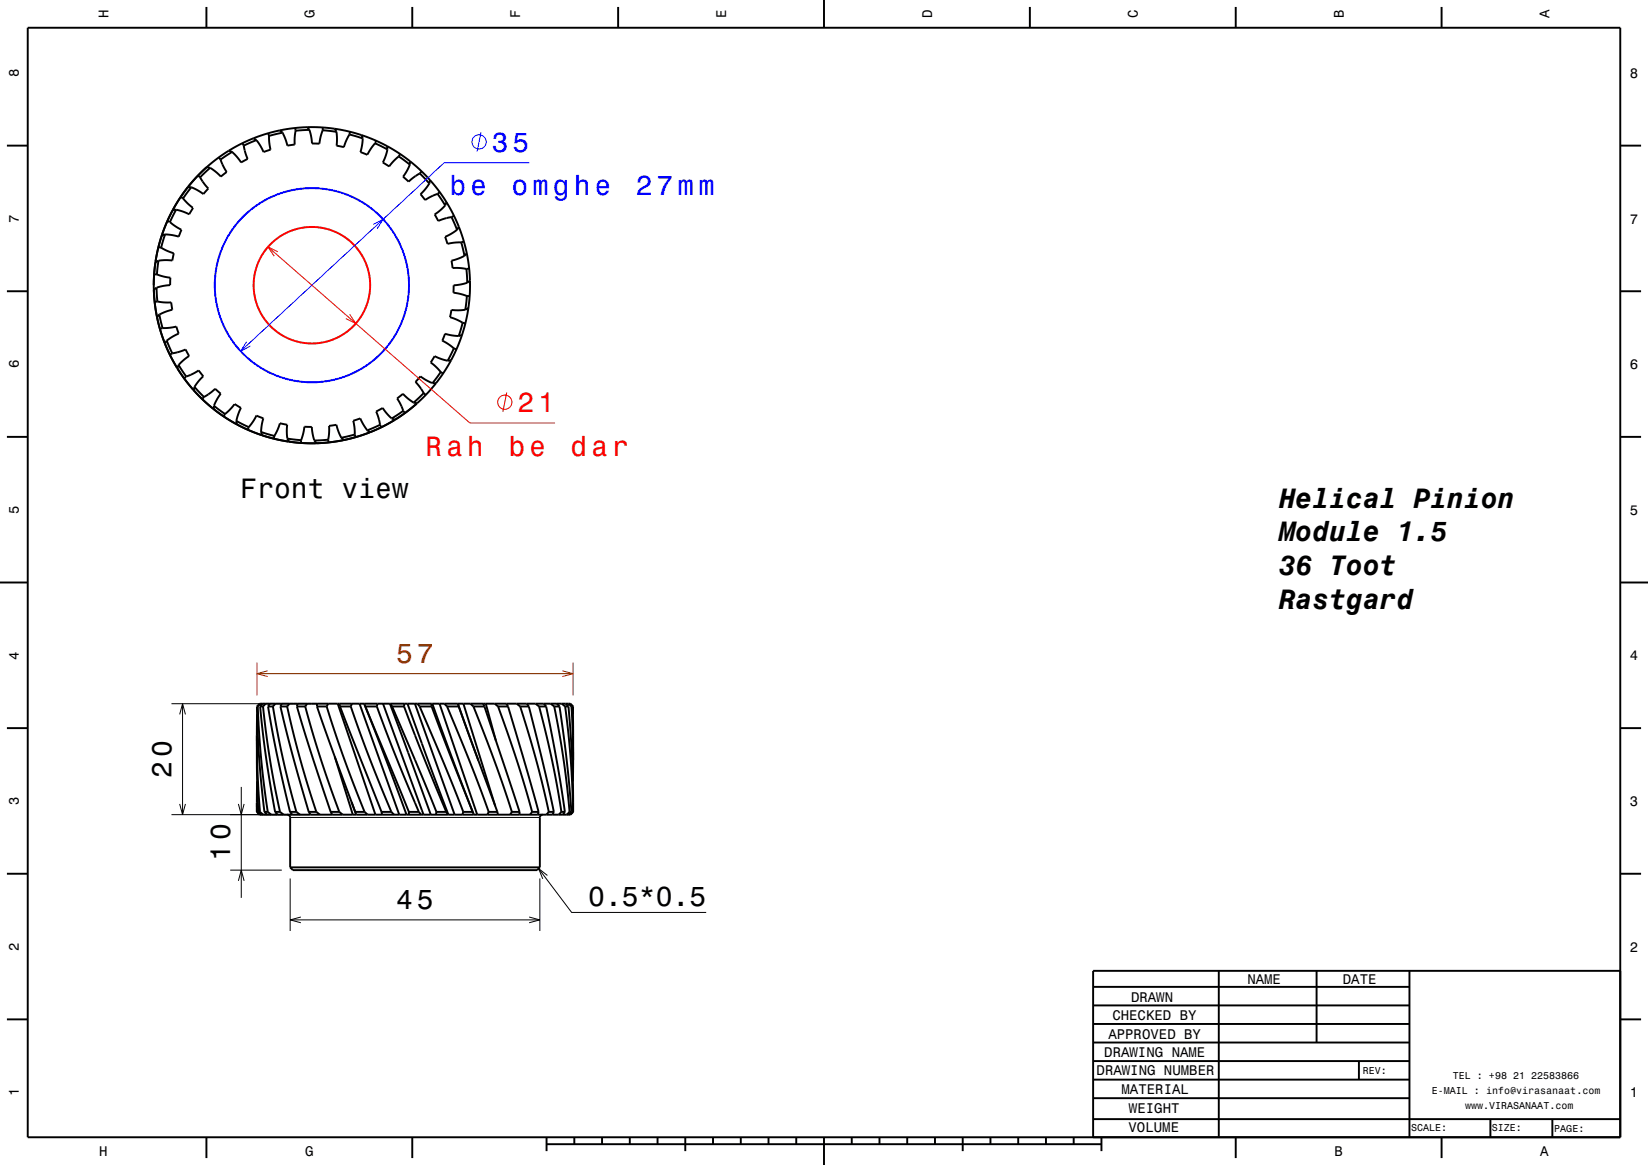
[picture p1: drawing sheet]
<svg xmlns="http://www.w3.org/2000/svg" width="297mm" height="210mm" viewBox="0 0 297 210" stroke-linecap="round" stroke-linejoin="round" font-family="sans-serif">
<g fill="none" stroke="#000" stroke-width=".18">
<path d="M30.9 126.8h26.2M32.4 128.8l.5-2 .5 2M32.9 126.8v20.1M30.9 146.9h24.7M32.4 144.9l.5 2 .5-2M41.5 156.8h9.3M43 144.9l.5 2 .5-2M43 158.8l.5-2 .5 2M43.5 141.8v20.1M52.3 158.4v9.4M52.3 147.4h45M97.1 156.6l5.9 7.9h24.3"/>
<path d="M97.3 158.4v9.4M98.6 157.8l-1.5-1.2 .7 1.8M52.3 165.8h45M54.2 165.3l-1.9 .5 1.9 .5M95.4 165.3l1.9 .5-1.9 .5"/>
</g>
<path d="M46.3 119.4v5.9M103.3 119.4v5.9M46.3 121.4h57M48.2 120.9l-1.9 .5 1.9 .6M101.3 120.9l2 .5-2 .6" fill="none" stroke="#804000" stroke-width=".18"/>
<circle cx="56.2" cy="51.4" r="10.5" fill="none" stroke="#f00" stroke-width=".35"/>
<circle cx="56.2" cy="51.4" r="17.5" fill="none" stroke="#00f" stroke-width=".35"/>
<g fill="none" stroke="#000" stroke-width=".35">
<path d="M5 5h287v200h-287zM37.2 1.3v3.7M74.3 1.3v3.7M111.4 1.3v3.7M148.5 0v5M185.6 1.3v3.7M222.7 1.3v3.7M259.8 1.3v3.7M1.2 26.3h3.8M30.2 39.8l.4 .2M31.7 37.8h-.2a.5 .5 0 0 0-.6 .5l-1.8 4.2-.6 2.4-.5 2.2M31.7 37.8l-1.1 2.2"/>
<path d="M32.6 35.5l.4 .3M33 35.8l1.8 1.7-.7 1.1-2.4-.8M34.5 33.8l-.3-.1a.5 .5 0 0 0-.7 .4l-1.3 1.9-1.2 2.1-1.8 4.2M34.5 33.8l-1.5 2M35.7 31.6l.4 .4M36.1 32l1.4 2-.8 1-2.2-1.2M37.9 30.3l-.3-.1a.5 .5 0 0 0-.7 .3l-1.6 1.6-1.6 1.9-1.3 1.8-1.2 2M37.9 30.3l-1.8 1.7M39.4 28.4l.3 .4M39.7 28.8l1.1 2.2-1 .8-1.9-1.5M41.2 27.2l-3.6 2.6-1.8 1.7-1.9 2.1M41.2 27.2l.6 .2"/>
<path d="M41.8 27.4l-2.1 1.4M43.7 25.8l.2 .5M43.9 26.3l.7 2.3-1.1 .7-1.7-1.9M45.7 24.9l-2.5 1.2-2 1.1M45.7 24.9l.5 .4M46.2 25.3l-2.3 1M48.3 24l.2 .5M48.5 24.5l.3 2.5-1.3 .4-1.3-2.1M50.4 23.5l.5 .4M50.4 23.5l-2.4 .6-2.3 .8M50.9 23.9l-2.4 .6M53.2 23.1l.1 .5"/>
<path d="M53.3 23.6l-.2 2.5-1.3 .2-.9-2.4M55.4 22.9l2.4 .1 2.5 .2M55.4 22.9l.4 .5M55.4 22.9l-2.5 .2-2.5 .4M55.8 23.4l.4 2.5h1.4l.6-2.4M55.8 23.4l-2.5 .2M58.2 23.5l2.4 .3M58.2 23v.5M60.3 23.2l2.5 .5 2.4 .7M60.3 23.2l.3 .6M60.6 23.8l.1 2.5 1.3 .2 1-2.3M63 24.2l2.4 .8"/>
<path d="M63.1 23.8l-.1 .4M65.2 24.4l2 .7 2.5 1.2M65.2 24.4l.2 .6M65.4 25l-.4 2.4 1.2 .5 1.4-2.1M67.6 25.8l2.2 1.1M67.8 25.4l-.2 .4M69.7 26.3l2.2 1.3 2 1.5M69.7 26.3l.1 .6M69.8 26.9l-.8 2.4 1.1 .7 1.8-1.8M71.9 28.2l2 1.5M72.1 27.8l-.2 .4M73.9 29.7l-1.3 2.2 1 .8 2.1-1.4"/>
<path d="M73.9 29.1l1.7 1.4 1.9 2M73.9 29.1v.6M75.7 31.3l1.7 1.8M76 30.9l-.3 .4M77.4 33.1l-1.6 1.9 .8 1.1 2.3-1.2M77.5 32.5l1.4 1.7 1.6 2.2M77.5 32.5l-.1 .6M78.9 34.9l1.3 2.1M79.3 34.6l-.4 .3M80.2 37l-1.9 1.7 .7 1.1 2.4-.7M80.5 36.4l1.2 2.2 1 2.3M80.5 36.4l-.3 .6"/>
<path d="M81.4 39.1l1 2.3M81.8 38.9l-.4 .2M292 26.3h3.8M1.2 52.5h3.8M27.8 49.4l.5 .1M28.2 51.9l-.2 .1a.5 .5 0 0 0-.3 .8l.3 2.4 .4 2.3 1.3 4.3M28.2 51.9l.2 2.4M28.3 49.5l2.4 .6v1.3l-2.5 .5M28.4 54.3l2.5 .2 .1 1.3-2.3 .9M28.4 54.3l-.5 .1M28.6 44.5l.4 .1M28.6 47l-.3 .1a.49 .49 0 0 0-.4 .7l-.2 4.5 .2 2.5 .4 2.2"/>
<path d="M28.6 47l-.3 2.5M28.7 56.7l-.2 .2a.5 .5 0 0 0-.1 .8l1.3 4.3 1.1 2.2 1.1 2.1M28.7 56.7l.6 2.4M29 44.6l2.3 1-.2 1.4h-2.5M29.3 59.1l2.5-.2 .4 1.2-2.1 1.3M29.3 59.1l-.5 .2M29.7 42.3h-.2a.5 .5 0 0 0-.5 .6l-1 4.4-.3 4.1M29.7 42.3l-.7 2.3M30.6 40l2.1 1.4-.5 1.3-2.5-.4M82.4 41.4l-2.2 1.3 .4 1.3 2.5-.3M82.7 40.9l.8 2.3 .6 2.4M82.7 40.9l-.3 .5"/>
<path d="M83.1 43.7l.6 2.4M83.4 58.2l.5 .1M83.4 58.2l-.7 2.4M83.6 43.5l-.5 .2M83.7 46.1l-2.3 .9 .2 1.3 2.5 .2M83.9 55.8l-2.6 .2-.2 1.2 2.3 1M84.1 48.5l.1 2.5M84.1 45.6l.4 2.5 .2 2.5M84.1 45.6l-.4 .5M84.1 53.4h.5M84.1 53.4l-.2 2.4M84.2 51l-2.4 .4-.1 1.4 2.4 .6"/>
<path d="M84.4 55.5l-.5 .3M84.4 55.5l-.5 2.5-.6 2.4M84.6 48.4l-.5 .1M84.7 50.6v2.4l-.3 2.5M84.7 50.6l-.5 .4M292 52.5h3.8M1.2 78.8h3.8M30.1 61.4l-.2 .2a.5 .5 0 0 0 0 .8l1 2 1.2 2.2 1.4 2.1 1.3 1.6M30.1 61.4l.9 2.3M31 63.7l2.4-.7 .7 1.2-1.9 1.6M31 63.7l-.4 .2M32.2 65.8l-.1 .2a.5 .5 0 0 0 .1 .8l2.7 3.6 1.6 1.6 1.9 1.7"/>
<path d="M32.2 65.8l1.4 2.1M33.6 67.9l2.2-1.1 .8 1-1.6 1.9M33.6 67.9l-.4 .3M35 69.7v.3a.5 .5 0 0 0 .3 .7l1.7 1.8 1.8 1.4 2 1.5 1.8 1M35 69.7l1.8 1.9M36.8 71.6l2-1.5 1 .9-1.2 2.1M36.8 71.6l-.4 .3M38.6 73.1l-.1 .3a.5 .5 0 0 0 .4 .7l3.8 2.4 2 1 2.4 .9M38.6 73.1l2 1.5M40.6 74.6l1.7-1.8 1.1 .7-.8 2.4M40.6 74.6l-.3 .4M42.6 75.9v.2a.5 .5 0 0 0 .5 .6l2.1 1 2.3 .9 2.2 .6 2.2 .4"/>
<path d="M42.6 75.9l2.2 1.1M44.8 77l1.4-2.1 1.3 .5-.5 2.5M44.8 77l-.2 .5M47 77.9l.1 .2a.5 .5 0 0 0 .6 .5l4.4 1 2.5 .3h2.3M47 77.9l2.4 .7M49.4 78.6l1-2.3 1.4 .3v2.5M49.4 78.6l-.1 .5M51.8 79.1l.1 .2a.5 .5 0 0 0 .7 .4l4.5 .2 2.5-.2 2.2-.3M51.8 79.1l2.5 .2M54.3 79.3l.6-2.4 1.3 .1 .5 2.4M54.3 79.3l-.1 .5M59.1 79.3l.1 .5"/>
<path d="M59.1 79.3l-2.4 .1M61.5 78.9l-.9-2.3-1.3 .2-.2 2.5M63.9 78.3l.2 .5M63.9 78.3l-2.4 .6M66.2 77.6l-1.3-2.2-1.2 .4 .2 2.5M66.6 77.9l-2.2 .8-2.1 .6-2.3 .4-2.5 .2a.63 .63 0 0 1-.8-.5M68.5 76.6l.2 .4M68.5 76.6l-2.3 1M70.6 75.4l-1.6-1.9-1.2 .7 .7 2.4M71.1 75.7l-2.1 1.2-2.2 1-4.3 1.3a.63 .63 0 0 1-1-.3M72.7 74.1l.3 .4M72.7 74.1l-2.1 1.3"/>
<path d="M74.5 72.6l-1.9-1.6-1 .8 1.1 2.3M74.5 72.6l.7 .1M75.1 72.8l-2 1.6-1.7 1.1-2.2 1.3-2 .9a.63 .63 0 0 1-1-.1M75.2 72.7l-3.6 2.7a.63 .63 0 0 1-1 0M76.4 70.9l.3 .3M76.4 70.9l-1.9 1.7M77.9 69.1l-2.1-1.3-.9 1 1.5 2.1M77.9 69.1h.7M78.6 69.1l-1.6 1.9-1.8 1.7M79.4 67.1l.4 .2M79.4 67.1l-1.5 2M80.7 65l-2.4-.8-.7 1.1 1.8 1.8"/>
<path d="M81.3 64.9l-1.3 2.2-1.4 2M81.3 64.9l-.6 .1M81.8 62.8l.5 .2M81.8 62.8l-1.1 2.2M82.7 60.6l-2.5-.4-.5 1.2 2.1 1.4M83.3 60.4l-1 2.5-1 2M83.3 60.4l-.6 .2M292 78.8h3.8M0 105h5M292 105h5M1.2 131.3h3.8M46.3 132.5v7.5l.3 6.3"/>
<path d="M46.3 132.5a161.3 161.3 0 0 0 .6 13.8M46.3 127.3l.5-.5h56l.5 .5v1.5M46.3 127.3a173.4 173.4 0 0 0 1.4 19M46.3 127.3h.2M46.3 128.8v3.7M46.5 127.3a163.1 163.1 0 0 0 1.8 19M46.9 127.3a198.1 198.1 0 0 0 2.7 19M46.9 127.3h.5M46.9 126.8l-.4 .5M47.3 126.8l-.4 .5M47.4 127.3a159.8 159.8 0 0 0 3.1 19M47.9 126.8l-.5 .5"/>
<path d="M48.3 127.3l1.5 8.4 2.5 10.6M48.3 127.3h.9M48.6 126.8l-.3 .5M49.2 127.3a167.6 167.6 0 0 0 4.2 19M49.6 126.8l-.4 .5M50.5 127.3l2.2 8.8 2.9 10.2M50.5 127.3h1.2M50.8 126.8l-.3 .5M51.7 127.3a179.5 179.5 0 0 0 5.3 19M52.1 126.8l-.4 .5M53.5 127.3l2.2 7.4 3.9 11.6M53.5 127.3h1.5"/>
<path d="M53.6 126.8l-.1 .5M55 127.3a197.2 197.2 0 0 0 6.1 19M55.3 126.8l-.3 .5M57.1 127.3l6.3 17.3M57.1 127.3h1.8M57.1 126.8v.5M58.9 127.3a227.4 227.4 0 0 0 6.8 19M59.1 126.8l-.2 .5M60.3 136.4l3.3 10.5M60.9 126.8l6.8 20.1M61.2 126.8l.1 .5M61.3 127.3l7.5 19"/>
<path d="M61.3 127.3h1.9M63.2 127.3a272.8 272.8 0 0 0 7.3 19M63.4 126.8l-.2 .5M64.8 126.8l7.1 20.1M65.6 126.8l.1 .2M65.7 127l.1 .3M65.7 127l7.6 19.9M65.8 127.3l7.9 19M65.8 127.3h2.1M67.9 127.3l3 8 4.6 11M68 126.8l-.1 .5M69 126.8l7.3 20.1"/>
<path d="M70.3 126.8l7.3 20.1M70.4 126.8l.3 .5M70.7 127.3l7.9 19M70.7 127.3h2.1M72.8 127.3l3 7.8 4.6 11.2M72.8 126.8v.5M73.4 126.8l7.4 20.1M74.8 126.8l7.1 20.1M75.2 126.8l.4 .5M75.6 127.3l4.3 10 3.6 9M75.6 127.3h2.2M77.7 126.8l.1 .5"/>
<path d="M77.8 127.3l7.4 19M77.9 126.8l7.4 19.8M79.2 126.8l6.8 20.1M80.1 126.8l.5 .5M80.6 127.3a331.6 331.6 0 0 1 7.5 19M80.6 127.3h2.1M82.7 127.3l3.5 9.8M82.7 127.3l-.2-.5 3.7 10.3M83.5 126.8l5.8 18.5M84.8 126.8l.5 .5M85.3 127.3a267.5 267.5 0 0 1 7 19M85.3 127.3h2"/>
<path d="M86.2 137.1l3.4 9.2M87.1 126.8l.2 .5M87.3 127.3l6.3 19M87.5 126.8l1.9 6.7M89.2 126.8l.6 .5M89.8 127.3l.6 1.8a206.8 206.8 0 0 1 5.5 17.2M89.8 127.3h1.8M91.3 126.8l.3 .5M91.6 127.3l5.5 19M93.1 126.8l.6 .5M93.7 127.3l.8 2.3a184.2 184.2 0 0 1 4.4 16.7M93.7 127.3h1.6"/>
<path d="M94.9 126.8l.4 .5M95.3 127.3l3 12.1 1.5 6.9M96.5 126.8l.7 .5M97.2 127.3a171 171 0 0 1 4 19M97.2 127.3h1.2M98 126.8l.4 .5M98.4 127.3l.4 2.1a263.9 263.9 0 0 1 3 16.9M99.3 126.8l.6 .5M99.9 127.3a160 160 0 0 1 2.7 19M99.9 127.3h.9M100.4 126.8l.4 .5M100.8 127.3a223.4 223.4 0 0 1 2.2 19"/>
<path d="M101.3 126.8l.5 .5M101.8 127.3a155.6 155.6 0 0 1 1.5 19M101.8 127.3h.7M102 126.8l.5 .5M102.4 126.8l.6 .5M102.5 127.3a193.8 193.8 0 0 1 .8 19M102.7 126.8l.5 .5M103 127.3l.3 9.7M103 127.3h.2M103.2 127.3l.1 9.7M103.3 137l-.1 3.9M292 131.3h3.8"/>
<path d="M1.2 157.5h3.8M46.3 144.7v1.6M46.3 146.3h.1M46.3 146.3l.5 .6M46.3 140.9v3.8M46.6 146.3h.3M46.6 146.3l.4 .6M46.9 146.3l.5 .6M47.7 146.3h.6M47.7 146.3l.4 .6M48.3 146.3l.6 .6M49.6 146.3l.4 .6"/>
<path d="M49.6 146.3h.9M50.5 146.3l.6 .6M51.8 146.9a.5 .5 0 0 1 .5 .5v9M52.3 146.3l.4 .6M52.3 146.3h1.1M52.3 156.4l.5 .4h44l.5-.4M52.3 156.4h45M53.4 146.3l.7 .6M55.6 146.3l.4 .6M55.6 146.3h1.4M57 146.3l.6 .6M59.6 146.3l.3 .6"/>
<path d="M59.6 146.3h1.5M59.8 146.8v.1M61.1 146.3l.6 .6M63.4 144.6l.6 1.7M63.4 144.6l.7 1.9M64 146.3h1.7M64 146.3l.1 .2M64.1 146.5l.1 .4M65.7 146.3l.5 .6M68.8 146.3l.1 .6M68.8 146.3h1.7M70.5 146.3l.5 .6"/>
<path d="M73.7 146.3v.6M73.7 146.3h1.8M75.5 146.3l.4 .6M78.6 146.3v.6M78.6 146.3h1.8M80.4 146.3l.3 .6M83.5 146.3l-.2 .6M83.5 146.3h1.7M85.2 146.3l.1 .3M85.3 146.6l.1 .3M88.1 146.3l-.3 .6M88.1 146.3h1.5"/>
<path d="M89.6 146.3l.1 .6M89.7 146.8v.1M92.3 146.3l-.4 .6M92.3 146.3h1.3M93.6 146.3v.6M95.9 146.3l-.4 .6M95.9 146.3h1.2M97.1 146.3l-.2 .6M97.8 146.9a.5 .5 0 0 0-.5 .5v9M98.9 146.3l-.4 .6M98.9 146.3h.9M99.8 146.3l-.2 .6"/>
<path d="M101.2 146.3h.6M101.2 146.3l-.5 .6M101.8 146.3l-.3 .6M102.6 146.3h.4M102.6 146.3l-.4 .6M103 146.3l-.5 .6M103.3 146.3h.1M103.3 146.3l-.5 .6M103.3 146.3l-.5 .6h-56M292 157.5h3.8M197 177.9h57M219.6 174.9v30"/>
<path d="M237.3 175v12.9M254 175v30M292 175h-95v30M1.2 183.8h3.8M197 181.2h57M197 184.6h57M197 187.9h57M197 191.3h57M197 194.6h57M197 198h57M244.9 191.3v3.3M292 183.8h3.8"/>
<path d="M37.2 205v3.8M74.3 205v3.8M98.5 206.3h100M98.5 205v2.5M103.5 205v1.3M108.5 205v1.3M113.5 205v1.3M118.5 205v1.3M123.5 205v2.5M128.5 205v1.3M133.5 205v1.3M138.5 205v1.3"/>
<path d="M143.5 205v1.3M148.5 205v5M153.5 205v1.3M158.5 205v1.3M163.5 205v1.3M168.5 205v1.3M173.5 205v2.5M178.5 205v1.3M183.5 205v1.3M188.5 205v1.3M193.5 205v1.3M197 201.7h95"/>
<path d="M198.5 205v2.5M222.7 205v3.8M259.8 205v3.8M268.6 201.7v3.3M279.8 201.8v3.2"/>
</g>
<g fill="none" stroke="#00f" stroke-width=".18">
<path d="M86.7 23.8l-.7 3.5M95.4 29.3h-15.3l-36.7 34M67.3 40.5l1.7-1-1 1.7M44.4 61.6l-1 1.7 1.7-.9"/>
<circle cx="86.3" cy="25.6" r="1.28"/>
</g>
<g fill="none" stroke="#f00" stroke-width=".18">
<path d="M48.3 44.5l36.4 31.8h15.3M50.1 45.4l-1.8-.9 1.1 1.7M63 56.7l1.1 1.6-1.8-.9M91.3 70.8l-.7 3.5"/>
<circle cx="91" cy="72.5" r="1.28"/>
</g>
<g font-size="5" fill="#00f">
<text x="88.6" y="27.3">35</text>
<text x="81" y="35.1">be</text>
<text x="92.2" y="35.1">omghe</text>
<text x="114.6" y="35.1">27mm</text>
</g>
<g font-size="5" fill="#f00">
<text x="93.3" y="74.3">21</text>
<text x="76.7" y="82.2">Rah</text>
<text x="91.6" y="82.2">be</text>
<text x="102.8" y="82.2">dar</text>
</g>
<g font-size="5">
<text x="43.3" y="89.8">Front view</text>
<text x="230.5" y="91.5">Helical Pinion</text>
<text x="230.5" y="97.6">Module 1.5</text>
<text x="230.5" y="103.7">36 Toot</text>
<text x="230.5" y="109.7">Rastgard</text>
<text x="30.9" y="140.2" transform="rotate(-90 30.9 140.2)">20</text>
<text x="41.5" y="155.2" transform="rotate(-90 41.5 155.2)">10</text>
<text x="71.4" y="163.8">45</text>
<text x="106" y="163.3">0.5*0.5</text>
</g>
<text font-size="5" fill="#804000" x="71.4" y="119.4">57</text>
<g font-size="2.5">
<text x="19.6" y="3.3" transform="rotate(-90 19.6 3.3)">H</text>
<text x="56.7" y="3.3" transform="rotate(-90 56.7 3.3)">G</text>
<text x="93.8" y="3.3" transform="rotate(-90 93.8 3.3)">F</text>
<text x="130.9" y="3.3" transform="rotate(-90 130.9 3.3)">E</text>
<text x="168" y="3.3" transform="rotate(-90 168 3.3)">D</text>
<text x="205.1" y="3.3" transform="rotate(-90 205.1 3.3)">C</text>
<text x="242.2" y="3.3" transform="rotate(-90 242.2 3.3)">B</text>
<text x="279.3" y="3.3" transform="rotate(-90 279.3 3.3)">A</text>
<text x="3.4" y="13.9" transform="rotate(-90 3.4 13.9)">8</text>
<text x="293.7" y="14">8</text>
<text x="3.4" y="40.1" transform="rotate(-90 3.4 40.1)">7</text>
<text x="293.7" y="40.3">7</text>
<text x="3.4" y="66.4" transform="rotate(-90 3.4 66.4)">6</text>
<text x="293.7" y="66.5">6</text>
<text x="3.4" y="92.6" transform="rotate(-90 3.4 92.6)">5</text>
<text x="293.7" y="92.8">5</text>
<text x="3.4" y="118.9" transform="rotate(-90 3.4 118.9)">4</text>
<text x="293.7" y="119">4</text>
<text x="3.4" y="145.1" transform="rotate(-90 3.4 145.1)">3</text>
<text x="293.7" y="145.3">3</text>
<text x="3.4" y="171.4" transform="rotate(-90 3.4 171.4)">2</text>
<text x="293.7" y="171.5">2</text>
<text x="224.8" y="177.3">NAME</text>
<text x="242" y="177.3">DATE</text>
<text x="200.5" y="183.9">CHECKED BY</text>
<text x="203.8" y="180.5">DRAWN</text>
<text x="199" y="190.6">DRAWING NAME</text>
<text x="199.7" y="187.2">APPROVED BY</text>
<text x="3.4" y="197.6" transform="rotate(-90 3.4 197.6)">1</text>
<text x="197.6" y="193.8">DRAWING NUMBER</text>
<text x="202.1" y="197.2">MATERIAL</text>
<text x="293.7" y="197.8">1</text>
<text x="203.5" y="200.6">WEIGHT</text>
<text x="17.9" y="208.4">H</text>
<text x="55" y="208.4">G</text>
<text x="203.4" y="204.1">VOLUME</text>
<text x="240.5" y="208.4">B</text>
<text x="277.6" y="208.4">A</text>
</g>
<g font-size="1.8">
<text x="245.6" y="193.6">REV:</text>
<text x="258" y="197.2">E-MAIL : info@virasanaat.com</text>
<text x="261.8" y="194.6">TEL : +98 21 22583866</text>
<text x="254.3" y="203.9">SCALE:</text>
<text x="264" y="199.9">www.VIRASANAAT.com</text>
<text x="268.8" y="203.9">SIZE:</text>
<text x="280.1" y="204">PAGE:</text>
</g>
</svg>
